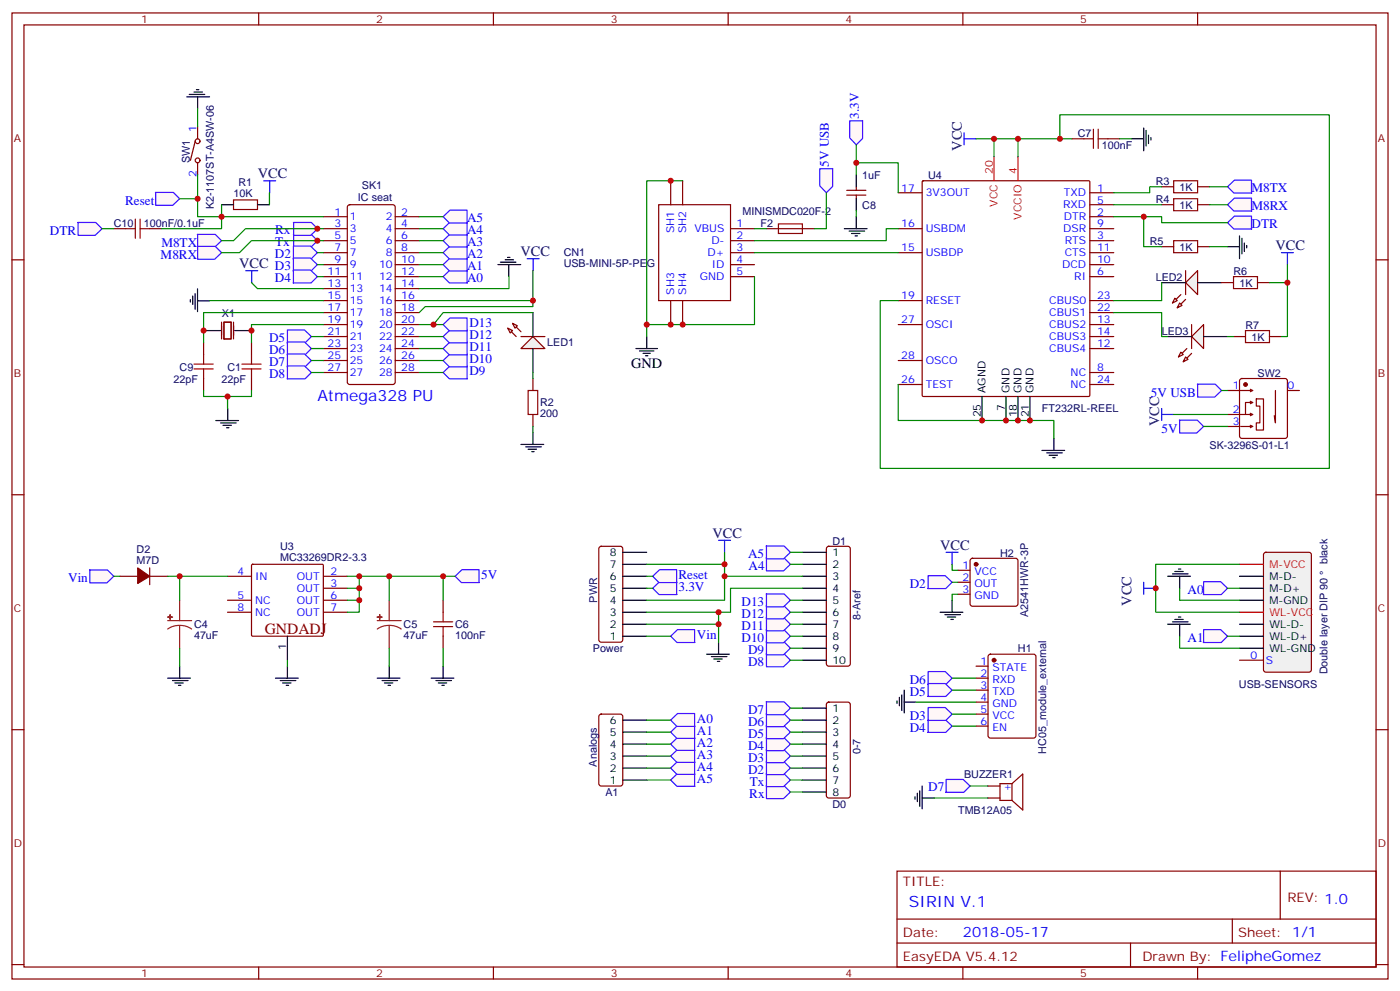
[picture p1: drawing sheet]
<svg xmlns="http://www.w3.org/2000/svg" width="412mm" height="292mm" viewBox="0 0 412 292" stroke-linecap="round" stroke-linejoin="round" font-family="sans-serif">
<g fill="none" stroke="#870000" stroke-width=".35">
<path d="M3.5 3.8h405.4v284.3h-405.4zM7.1 7.3h398.2v277.3h-398.2zM76.2 3.8v3.5M145.3 3.8v3.5M214.5 3.8v3.5M283.6 3.8v3.5M352.8 3.8v3.5M3.5 76.5h3.6M405.3 76.5h3.6M149.6 96.6l2.4 2.5M151 95.2l2.5 2.4M153.5 99.1h7"/>
<path d="M3.5 145.6h3.6M405.3 145.6h3.6M3.5 214.8h3.6M405.3 214.8h3.6M264.2 256.4h141.1v28.2h-141.1zM377.1 256.4v14.1M264.2 270.5h141.1M264.2 277.6h141.1M333 277.6v7M363 270.5v7.1M3.5 283.9h3.6M76.2 284.6v3.5"/>
<path d="M145.3 284.6v3.5M214.5 284.6v3.5M283.6 284.6v3.5M352.8 284.6v3.5M405.3 283.9h3.6"/>
</g>
<g fill="#f0f0f0" stroke="#870000" stroke-width=".35">
<path d="M153.5 102.6l3.5-3.5 3.5 3.5z"/>
<path d="M151 95.2l1.4 .7-.7 .7z"/>
<path d="M149.6 96.6l1.4 .7-.7 .7z"/>
</g>
<g fill="none" stroke="#000" stroke-width=".35">
<path d="M60 97.3h4.9M69.1 97.3h5M157 92v7.1M157 102.6v7M289.3 116.7v7.1M296.3 116.7v7.1M299.9 116.7v7.1M303.4 116.7v7.1M183.4 176.7h7.1M183.4 173.1h7.1M183.4 169.6h7.1M183.4 166.1h7.1"/>
<path d="M183.4 162.6h7.1M236.4 176.7h7M236.4 173.1h7M236.4 169.6h7M236.4 166.1h7M236.4 162.6h7M84.7 187.3v7M183.4 187.3h7.1M183.4 183.7h7.1M183.4 180.2h7.1M236.4 187.3h7M236.4 183.7h7"/>
<path d="M236.4 180.2h7M236.4 190.8h7M236.4 194.3h7M183.4 219h7.1M183.4 215.5h7.1M183.4 211.9h7.1M236.4 219h7M236.4 215.5h7M236.4 211.9h7M236.4 208.4h7M183.4 229.6h7.1M183.4 226.1h7.1"/>
<path d="M183.4 222.5h7.1M236.4 229.6h7M236.4 226.1h7M236.4 222.5h7M236.4 233.1h7"/>
</g>
<g fill="none" stroke="#870000" stroke-width=".35">
<path d="M197.6 53.2v7.1M201.1 53.2v7.1M264.6 56.7h7M271.7 53.4l.3-.2h48.7l.3 .2v62.9l-.2 .4h-48.8l-.3-.2zM321 56.7h7.1M95.2 63.8h7.1M95.2 67.3h7.1M95.2 70.8h7.1M95.2 74.4h7.1M95.2 77.9h7.1M102.5 60.5l.5-.2h12.7l.7 .4v51.8l-.4 .6-13 .1-.6-.5-.1-51.7zM116.4 63.8h7.1"/>
<path d="M116.4 67.3h7.1M116.4 70.8h7.1M116.4 74.4h7.1M116.4 77.9h7.1M194 60.3h21.2v28.2h-21.2zM215.2 67.3h7M215.2 70.8h7M215.2 74.4h7M215.2 77.9h7M264.6 67.3h7M264.6 74.4h7M321 63.8h7.1"/>
<path d="M321 67.3h7.1M321 70.8h7.1M321 74.4h7.1M321 77.9h7.1M321 60.3h7.1M65.3 94.8v5M66 94.8h2.1v5h-2.1zM68.8 94.8v5M95.2 81.4h7.1M95.2 84.9h7.1M95.2 88.5h7.1M95.2 92h7.1"/>
<path d="M95.2 95.5h7.1M95.2 99.1h7.1M116.4 81.4h7.1M116.4 84.9h7.1M116.4 88.5h7.1M116.4 92h7.1M116.4 95.5h7.1M116.4 99.1h7.1M197.6 88.5v7M201.1 88.5v7M215.2 81.4h7M264.6 88.5h7"/>
<path d="M264.6 95.5h7M321 81.4h7.1M321 88.5h7.1M321 92h7.1M321 95.5h7.1M321 99.1h7.1M351 95.5v7.1M95.2 102.6h7.1M95.2 106.1h7.1M95.2 109.6h7.1M116.4 102.6h7.1M116.4 106.1h7.1"/>
<path d="M116.4 109.6h7.1M264.6 106.1h7M264.6 113.2h7M321 102.6h7.1M321 109.6h7.1M321 113.2h7.1M349.6 102.6l-2.5 2.5M351 104l-2.5 2.5M67 169.6h7.1M67 176.7h7.1M74.1 166.3l.3-.2h20.7l.1 .3v20.7l-.3 .2-20.6-.1-.2-.3zM95.2 173.1h7.1"/>
<path d="M95.2 169.6h7.1M95.2 176.7h7.1M176.6 161l.5-.2h5.6l.7 .4v27.1l-.2 .5-.5 .2h-5.6l-.5-.2-.2-.5v-26.8zM243.7 161l.4-.2h5.7l.5 .2 .2 .5v33.9l-.3 .5-.4 .2h-5.7l-.5-.3-.2-.4v-33.9zM67 180.2h7.1M95.2 180.2h7.1M176.6 210.4l.5-.2h5.6l.7 .4v20l-.4 .7-5.9 .1-.7-.5v-20zM243.7 206.9l.4-.2h5.7l.6 .4 .1 27.1-.3 .5-.4 .2h-5.7l-.5-.3-.2-.4v-26.8z"/>
</g>
<path d="M292.8 46.1v7.1M299.9 46.1v7.1" fill="none" stroke="#f00" stroke-width=".35"/>
<g fill="#f0f0f0" stroke="#870000" stroke-width=".35">
<path d="M351 99.1l3.5-3.6v7.1z"/>
<path d="M347.8 103.6l.7 .8-1.4 .7z"/>
<path d="M349.2 105.1l.8 .7-1.5 .7z"/>
</g>
<path d="M344 99.1h7M354.5 99.1h7.1" fill="none" stroke="#000" stroke-width=".35"/>
<path d="M349.2 79.7v7M347.8 86.7l-2.4 2.5M349.2 88.1l-2.4 2.5" fill="none" stroke="#870000" stroke-width=".35"/>
<g fill="#f0f0f0" stroke="#870000" stroke-width=".35">
<path d="M349.2 83.2l3.6-3.5v7z"/>
<path d="M346.1 87.8l.7 .7-1.4 .7z"/>
<path d="M347.5 89.2l.7 .7-1.4 .7z"/>
</g>
<path d="M252.2 51.4v3.6M252.2 58.5v3.5M65.3 60.3h3.5M75.8 60.3h3.6M342.2 83.2h7M352.8 83.2h7" fill="none" stroke="#000" stroke-width=".35"/>
<g fill="none" stroke="#a10000" stroke-width=".35">
<path d="M322.1 38v5.7M323.5 38v5.7M319.3 40.9h2.8M323.5 40.9h2.8M345.7 53.2h7.1v3.5h-7.1zM345.7 58.5h7.1v3.5h-7.1zM37 67.3h2.9M39.9 64.5v5.6M41.3 67.3h2.8M41.3 64.5v5.6M229.3 65.9h7.1v2.8h-7.1zM345.7 70.8h7.1v3.6h-7.1z"/>
<path d="M363.4 81.4h7v3.5h-7zM366.9 97.3h7v3.5h-7zM57.1 108.6h5.7M57.1 107.2h5.7M60 104.4v2.8M60 108.6v2.8M71.3 108.6h5.6M71.3 107.2h5.6M74.1 104.4v2.8M74.1 108.6v2.8M155.6 114.9h2.8v7.1h-2.8zM127.7 183h5.6"/>
<path d="M127.7 184.4h5.6M130.5 180.2v2.8M130.5 184.4v2.9"/>
</g>
<g fill="none" stroke="#870000" stroke-width=".35">
<path d="M58.2 37.3v3.6M57.5 41.6l-1.4 5.6M58.2 47.9v3.5M68.8 58.8h7v2.9h-7zM249.4 57.4h5.7M249.4 56h5.7M252.2 55v1M252.2 57.4v1.1M315.7 40.9h3.6M326.3 40.9h3.5M342.2 55h3.5M352.8 55h3.5"/>
<path d="M33.5 67.3h3.5M44.1 67.3h3.5M225.8 67.3h14.1M342.2 72.6h3.5M342.2 60.3h3.5M352.8 72.6h3.5M352.8 60.3h3.5M359.8 83.2h3.6M363.4 99.1h3.5M370.4 83.2h3.5M373.9 99.1h3.6M60 100.8v3.6"/>
<path d="M60 111.4v3.5M74.1 100.8v3.6M74.1 111.4v3.5M157 111.4v3.5M361.6 114.9h7.1M365.4 111.6l.4-.2h12.7l.5 .2 .2 .5v16.2l-.2 .5-.5 .2h-12.7l-.5-.2-.2-.5v-16.2zM368.3 118.1l.7 .4-.7 .3M368.3 114.6l.7 .3-.7 .4M368.7 118.5h-1.8v3.5M370.1 117.4h2.1v9.2h-2.1v-2.1h1v-5h-1zM375.7 114.9v9.6l-.3-2.2M379.2 114.9h3.6"/>
<path d="M157 122v3.5M361.6 122h7.1M361.6 125.5h3.5M365.5 125.5h3.2M368.3 121.6l.7 .4-.7 .3M368.3 125.2l.7 .3-.7 .4M35.3 169.6h5.3M44.1 167.1v5M44.1 169.6h5.3M130.5 176.7v3.5M282.2 167.9h3.6M282.2 171.4h3.6"/>
<path d="M282.2 174.9h3.6M286 164.5l.5-.2h12.7l.5 .2 .2 .5v12.7l-.3 .5-.4 .2h-12.7l-.5-.2-.2-.5v-12.7zM130.5 187.3v3.5M287.5 196.1h3.5M287.5 199.6h3.5M291.3 192.8l.4-.3h12.7l.7 .5 .1 23.5-.5 .7h-13l-.6-.4-.1-23.5zM287.5 203.1h3.5M287.5 206.7h3.5M287.5 210.2h3.5M287.5 213.7h3.5M291 231.4h3.6M291 234.9h3.6"/>
<path d="M298.1 230.6l3.2-2.8v10.6l-3.2-2.8M298.1 230.6v5M298.1 230.6h-3.5v5h3.5"/>
<circle cx="58.2" cy="41.6" r=".71"/>
<circle cx="58.2" cy="47.2" r=".71"/>
</g>
<g fill="#870000" stroke="#870000" stroke-width=".35">
<path d="M40.6 167.1l3.5 2.5-3.5 2.1z"/>
<circle cx="366.9" cy="113.2" r=".53"/>
<circle cx="292.8" cy="194.3" r=".53"/>
<circle cx="287.5" cy="166.1" r=".53"/>
</g>
<g fill="#8c2424" stroke="#8c2424" stroke-width=".35">
<path d="M49.4 181.6h1.4z"/>
<path d="M50.1 180.9v1.4z"/>
<path d="M111.1 181.6h1.4z"/>
<path d="M111.8 180.9l.1 1.4z"/>
</g>
<path d="M52.9 176.7v6M114.7 176.7v6M49.4 182.7h7M52.9 184.1l1.9 .2 1.6 .8M52.9 184.1l-1.8 .2-1.7 .8M52.9 184.1v6.7M111.1 182.7h7.1M114.7 184.1l1.8 .2 1.7 .8M114.7 184.1l-1.9 .2-1.7 .8M114.7 184.1v6.7" fill="none" stroke="#8c2424" stroke-width=".35"/>
<path d="M372.4 162.8l.5-.2h12.7l.6 .4 .1 34.1-.5 .7h-12.9l-.7-.4v-34.1z" fill="#f0f0f0" stroke="#870000" stroke-width=".35"/>
<path d="M365.1 166.1h7.1M365.1 180.2h7.1" fill="none" stroke="#f00" stroke-width=".35"/>
<g fill="none" stroke="#000" stroke-width=".35">
<path d="M55 28.5h6.7M55.7 27.8h4.6M57.1 27.1h2.5M57.9 26.4h.7M58.2 28.5v3.5M56.1 88.2v.7M56.8 87.1v2.5M57.5 86.4v4.6M58.2 85v6.7M58.2 88.5h3.5M63.6 123.8h6.7M65 124.5h4.6"/>
<path d="M65.7 125.2h2.5M66.7 125.9h.8M67.1 120.2v3.6M153.5 130.8h6.7M154.9 131.5h4.6M155.6 132.2h2.4M156.6 132.9h.7M157 127.3v3.5M365.1 169.6h7.1M365.1 173.1h7.1M365.1 176.7h7.1M365.1 183.7h7.1"/>
<path d="M365.1 187.3h7.1M365.1 190.8h7.1"/>
</g>
<path d="M365.1 194.3h7.1" fill="none" stroke="#870000" stroke-width=".35"/>
<path d="M77.7 53.2h3.5M79.4 53.2v3.5M155.3 76.2h3.5M157.1 76.2v3.5" fill="none" stroke="#00f" stroke-width=".35"/>
<g fill="#fff7f7" stroke="#420aff" stroke-width=".35">
<path d="M22.9 65.5h5.3l1.9 1.8-2.1 2h-5z"/>
<path d="M86.4 69h5.3l1.9 1.9-2.1 1.9h-5z"/>
<path d="M86.4 65.5h5.3l1.9 1.8-2.1 2h-5z"/>
</g>
<g fill="none" stroke="#000" stroke-width=".35">
<path d="M49.4 199.6h6.7M52.9 196.1v3.5M81.1 199.6h6.7M84.7 196.1v3.5M111.1 199.6h6.7M114.7 196.1v3.5M127 199.6h6.7M130.5 196.1v3.5M50.8 200.3h4.6M51.5 201h2.5M52.6 201.7h.7M82.5 200.3h4.6"/>
<path d="M83.3 201h2.4M84.3 201.7h.7M112.5 200.3h4.6M113.2 201h2.5M114.3 201.7h.7M128.4 200.3h4.6M129.1 201h2.5M130.2 201.7h.7"/>
</g>
<g fill="#fff7f7" stroke="#420aff" stroke-width=".35">
<path d="M26.4 167.8h5.3l1.8 1.8-2 2h-5z"/>
<path d="M134.1 169.6l2-1.9h5l.1 3.8h-5.3z"/>
</g>
<path d="M342.2 122h3.5M342.2 120.2v3.6" fill="none" stroke="#00f" stroke-width=".35"/>
<g fill="#fff7f7" stroke="#420aff" stroke-width=".35">
<path d="M352.7 113.1h5.3l1.8 1.8-2 2h-5z"/>
<path d="M347.4 123.7h5.3l1.8 1.8-2 2h-5z"/>
<path d="M130.5 81.4l2.1-1.9h5l.1 3.8h-5.3z"/>
<path d="M130.5 77.9l2.1-1.9h5l.1 3.7h-5.3z"/>
<path d="M130.5 74.4l2.1-2h5l.1 3.8h-5.3z"/>
<path d="M130.5 70.8l2.1-1.9h5l.1 3.8h-5.3z"/>
<path d="M130.5 67.3l2.1-1.9h5l.1 3.8h-5.3z"/>
<path d="M130.5 63.8l2.1-2h5l.1 3.8h-5.3z"/>
<path d="M86.4 72.4h5.1l2 2-1.9 1.8h-5.3z"/>
<path d="M86.4 76h5.1l2 1.9-1.9 1.8h-5.3z"/>
<path d="M86.4 79.5h5.1l2 1.9-1.9 1.9h-5.3z"/>
<path d="M84.7 97.1h5l2 2-1.8 1.8h-5.3z"/>
<path d="M84.7 100.6h5l2 2-1.8 1.8h-5.3z"/>
<path d="M84.7 104.2h5l2 1.9-1.8 1.9h-5.3z"/>
<path d="M84.7 107.7h5l2 1.9-1.8 1.9h-5.3z"/>
<path d="M130.5 109.6l2.1-1.9h5l.1 3.8h-5.3z"/>
<path d="M130.5 106.1l2.1-1.9h5l.1 3.8h-5.3z"/>
<path d="M130.5 102.6l2.1-2h5l.1 3.8h-5.3z"/>
<path d="M130.5 99.1l2.1-2h5l.1 3.8h-5.3z"/>
<path d="M130.5 95.5l2.1-1.9h5l.1 3.8h-5.3z"/>
<path d="M197.6 187.3l2-2h5l.1 3.8h-5.3z"/>
<path d="M225.7 231.3h5.3l1.8 1.8-2 2h-5z"/>
<path d="M225.7 227.7h5.3l1.8 1.9-2 1.9h-5z"/>
</g>
<path d="M211.7 159h3.5M213.4 159v3.6" fill="none" stroke="#00f" stroke-width=".35"/>
<path d="M192.3 173.1l2-1.9h5l.1 3.8h-5.3z" fill="#fff7f7" stroke="#420aff" stroke-width=".35"/>
<path d="M208.1 192.5h6.7M209.5 193.3h4.6M210.3 194h2.4M211.3 194.7h.7M211.7 189v3.5" fill="none" stroke="#000" stroke-width=".35"/>
<g fill="#fff7f7" stroke="#420aff" stroke-width=".35">
<path d="M192.3 169.6l2-1.9h5l.1 3.8h-5.3z"/>
<path d="M197.6 229.6l2-2h5l.1 3.8h-5.3z"/>
<path d="M197.6 226.1l2-2h5l.1 3.8h-5.3z"/>
<path d="M197.6 222.5l2-1.9h5l.1 3.8h-5.3z"/>
<path d="M197.6 219l2-1.9h5l.1 3.8h-5.3z"/>
<path d="M197.6 215.5l2-2h5l.1 3.8h-5.3z"/>
<path d="M197.6 211.9l2-1.9h5l.1 3.8h-5.3z"/>
<path d="M225.7 224.2h5.3l1.8 1.9-2 1.9h-5z"/>
<path d="M225.7 220.7h5.3l1.8 1.8-2 2h-5z"/>
<path d="M225.7 217.2h5.3l1.8 1.8-2 1.9h-5z"/>
<path d="M225.7 213.6h5.3l1.8 1.9-2 1.9h-5z"/>
<path d="M225.7 210.1h5.3l1.8 1.8-2 2h-5z"/>
<path d="M225.7 206.6h5.3l1.8 1.8-2 2h-5z"/>
<path d="M225.7 192.5h5.3l1.8 1.8-2 2h-5z"/>
<path d="M225.7 188.9h5.3l1.8 1.9-2 1.9h-5z"/>
<path d="M225.7 185.4h5.3l1.8 1.9-2 1.9h-5z"/>
<path d="M225.7 181.9h5.3l1.8 1.8-2 2h-5z"/>
<path d="M225.7 178.3h5.3l1.8 1.9-2 1.9h-5z"/>
<path d="M225.7 174.8h5.3l1.8 1.9-2 1.9h-5z"/>
<path d="M225.7 164.2h5.3l1.8 1.9-2 1.9h-5z"/>
<path d="M225.7 160.7h5.3l1.8 1.9-2 1.9h-5z"/>
</g>
<path d="M146.7 77.9h6.7M147.4 77.2h4.6M148.8 76.5h2.5M149.5 75.8h.7M149.9 77.9v3.5" fill="none" stroke="#000" stroke-width=".35"/>
<path d="M72.4 79.7h3.5M74.2 79.7v3.5" fill="none" stroke="#00f" stroke-width=".35"/>
<g fill="#fff7f7" stroke="#420aff" stroke-width=".35">
<path d="M58.1 69h5.3l1.9 1.8-2.1 2h-5z"/>
<path d="M58.1 72.5h5.3l1.9 1.9-2.1 1.9h-5z"/>
</g>
<path d="M190.5 99.1v3.5M187.3 102.6h6.4M188.4 103.3h4.2M189.4 104h2.2M190.1 104.7h.8" fill="none" stroke="#000" stroke-width=".35"/>
<g fill="#fff7f7" stroke="#420aff" stroke-width=".35">
<path d="M361.6 60.3l2-2h5.1v3.8h-5.3z"/>
<path d="M361.6 55l2-2h5.1v3.8h-5.3z"/>
</g>
<path d="M361.6 72.6h3.5M365.1 69.4v6.7M365.8 70.1v4.6M366.5 71.5v2.5M367.2 72.2v.8" fill="none" stroke="#000" stroke-width=".35"/>
<path d="M361.6 65.5l2-1.9h5.1v3.8h-5.3z" fill="#fff7f7" stroke="#420aff" stroke-width=".35"/>
<path d="M284 39.1v3.5M284 40.9h3.5M377.5 74.4h3.5M379.2 74.4v3.5" fill="none" stroke="#00f" stroke-width=".35"/>
<path d="M336.9 37.7v6.7M337.6 38.4v4.6M338.3 39.8v2.5M333.4 40.9h3.5M339 40.5v.7M306.9 132.6h6.7M308.3 133.3h4.6M309 134h2.5M310.1 134.7h.7M310.4 129v3.6" fill="none" stroke="#000" stroke-width=".35"/>
<g fill="#fff7f7" stroke="#420aff" stroke-width=".35">
<path d="M241.5 49.7l3.8-.1v5.3l-1.9 1.8-1.9-2z"/>
<path d="M250.3 35.6l3.8-.1v5.3l-1.9 1.8-1.9-2z"/>
</g>
<path d="M248.7 67.3h6.7M250.1 68h4.6M250.8 68.7h2.5M251.9 69.4h.7M252.2 63.8v3.5M264.2 206.3v.7M264.9 205.2v2.5M265.6 204.5v4.6M266.3 206.7h3.6M266.3 203.1v6.7" fill="none" stroke="#000" stroke-width=".35"/>
<g fill="#fff7f7" stroke="#420aff" stroke-width=".35">
<path d="M273.4 197.7h5l2.1 1.9-1.9 1.9h-5.3z"/>
<path d="M273.4 201.2h5l2.1 1.9-1.9 1.9h-5.3z"/>
<path d="M273.4 211.8h5l2.1 1.9-1.9 1.9h-5.3z"/>
<path d="M273.4 208.2h5l2.1 2-1.9 1.8h-5.3z"/>
<path d="M278.7 229.4h5l2.1 2-1.9 1.8h-5.3z"/>
</g>
<path d="M280.5 176.7v3.5M276.9 180.2h6.7M278.3 180.9h4.6M279 181.6h2.5M280.1 182.3h.7M269.5 234.5v.7M270.2 233.5v2.4M270.9 232.8v4.5M271.6 234.9h3.6M271.6 231.4v6.7" fill="none" stroke="#000" stroke-width=".35"/>
<path d="M278.7 162.6h3.5M280.5 162.6v3.5" fill="none" stroke="#00f" stroke-width=".35"/>
<g fill="#fff7f7" stroke="#420aff" stroke-width=".35">
<path d="M273.4 169.4h5l2.1 2-1.9 1.8h-5.3z"/>
<path d="M354.5 171.2h5.1l2 1.9-1.9 1.9h-5.2z"/>
<path d="M354.5 185.3h5.1l2 2-1.9 1.8h-5.2z"/>
</g>
<path d="M344 169.6h6.7M345.4 168.9h4.6M346.1 168.2h2.4M347.1 167.5h.7M347.5 169.6v3.5M344 183.7h6.7M345.4 183h4.6M346.1 182.3h2.4M347.1 181.6h.7M347.5 183.7v3.6" fill="none" stroke="#000" stroke-width=".35"/>
<path d="M336.9 173.1h3.5M336.9 171.4v3.5" fill="none" stroke="#00f" stroke-width=".35"/>
<path d="M45.8 56.6h5.3l1.8 1.9-2 1.9h-5z" fill="#fff7f7" stroke="#420aff" stroke-width=".35"/>
<g fill="none" stroke="#008700" stroke-width=".35">
<path d="M58.2 32v5.3M52.9 58.5h5.3M58.2 51.4v12.4h37M79.4 56.7v3.6M201.1 53.2h-10.6v42.3h31.7v-14.1M243.4 56.7v10.6h-3.5M252.2 47.9h12.4v8.8M252.2 42.6v8.8M287.5 40.9h5.3M299.9 40.9h-7.1v5.2M312.2 40.9v-7.1h79.4v104.1h-132.3v-49.4h5.3M315.7 40.9h-15.8v5.2"/>
<path d="M329.8 40.9h3.6M342.2 55h-3.5v1.7h-10.6M356.3 55h5.3M30 67.3h3.5M65.3 60.3v7h-17.7M93.5 77.9h1.7M93.5 74.4h1.7M95.2 70.8h-21.1l-3.5 3.6h-5.3M95.2 67.3h-22.9l-3.5 3.5h-3.5M123.5 67.3h7M123.5 77.9h7M123.5 74.4h7"/>
<path d="M123.5 63.8h7M123.5 70.8h7M157 79.7v8.8M222.2 67.3h3.6M222.2 74.4h42.4M252.2 62v1.8M264.6 67.3h-3.5v3.5h-38.9M328.1 63.8h14.1v1.7h19.4M328.1 60.3h14.1M336.9 63.8v8.8h5.3M356.3 60.3h5.3M356.3 72.6h5.3"/>
<path d="M379.2 77.9v5.3h-5.3M61.7 88.5h33.5M74.1 83.2l1.7 1.7h19.4M91.7 99.1h3.5M93.5 81.4h1.7M95.2 92h-35.2v8.8M95.2 95.5h-21.1v5.3M123.5 88.5h33.5v1.7h-31.8l-1.7 1.8M123.5 81.4h7M123.5 99.1h7M123.5 95.5h7M149.9 81.4v3.5h-26.4"/>
<path d="M157 92h-26.5l-2.8 3.5M190.5 95.5v3.6M328.1 92h14.1v7.1h1.8M342.2 83.2v5.3h-14.1M361.6 99.1h1.8M379.2 83.2v15.9h-1.7M60 114.9v1.8h14.1v-1.8M67 116.7v3.5M91.7 102.6h3.5M91.7 106.1h3.5M91.7 109.6h3.5M123.5 102.6h7"/>
<path d="M123.5 106.1h7M123.5 109.6h7M157 109.6v1.8M264.6 113.2v10.6h45.8v5.2M359.8 114.9h1.8M157 125.5v1.8M345.7 122h15.9M354.5 125.5h7.1M33.5 169.6h1.8M49.4 169.6h17.6M52.9 169.6v7.1M102.3 169.6h28.2v7.1"/>
<path d="M102.3 173.1h3.5v3.6h-3.5M105.8 176.7v3.5h-3.5M105.8 169.6v3.5M114.7 169.6v7.1M130.5 169.6h3.6M190.5 169.6h1.8M190.5 173.1h1.8M190.5 166.1h22.9M213.4 162.6v7M232.8 176.7h3.6M232.8 162.6h3.6M232.8 166.1h3.6"/>
<path d="M236.4 169.6h-23v7.1h-22.9M236.4 173.1h-21.2v7.1h-3.5M280.5 166.1v1.8h1.7M280.5 171.4h1.7M282.2 174.9h-1.7v1.8M347.5 173.1v3.6h17.6M361.6 173.1h3.5M365.1 166.1h-24.7v14.1h24.7M52.9 190.8v5.3M84.7 194.3v1.8M114.7 190.8v5.3M130.5 190.8v5.3"/>
<path d="M190.5 183.7h21.2v5.3M190.5 180.2h21.2v3.5M190.5 187.3h7.1M232.8 180.2h3.6M232.8 183.7h3.6M232.8 187.3h3.6M232.8 190.8h3.6M232.8 194.3h3.6M280.5 199.6h7M347.5 187.3v3.5h17.6M361.6 187.3h3.5M190.5 211.9h7.1"/>
<path d="M190.5 215.5h7.1M190.5 219h7.1M232.8 211.9h3.6M232.8 215.5h3.6M232.8 219h3.6M232.8 208.4h3.6M269.9 206.7h17.6M280.5 203.1h7M280.5 210.2h7M280.5 213.7h7M190.5 229.6h7.1M190.5 222.5h7.1"/>
<path d="M190.5 226.1h7.1M232.8 233.1h3.6M232.8 229.6h3.6M232.8 222.5h3.6M232.8 226.1h3.6M275.2 234.9h15.8M285.8 231.4h5.2"/>
</g>
<g fill="#c00">
<circle cx="213.4" cy="169.6" r=".88"/>
<circle cx="213.4" cy="166.1" r=".88"/>
<circle cx="157" cy="88.5" r=".88"/>
<circle cx="127.7" cy="95.5" r=".88"/>
<circle cx="211.7" cy="180.2" r=".88"/>
<circle cx="211.7" cy="183.7" r=".88"/>
<circle cx="130.5" cy="169.6" r=".88"/>
<circle cx="105.8" cy="169.6" r=".88"/>
<circle cx="105.8" cy="173.1" r=".88"/>
<circle cx="114.7" cy="169.6" r=".88"/>
<circle cx="52.9" cy="169.6" r=".88"/>
<circle cx="105.8" cy="176.7" r=".88"/>
<circle cx="65.3" cy="63.8" r=".88"/>
<circle cx="93.5" cy="67.3" r=".88"/>
<circle cx="93.5" cy="70.8" r=".88"/>
<circle cx="379.2" cy="83.2" r=".88"/>
<circle cx="292.8" cy="40.9" r=".88"/>
<circle cx="190.5" cy="95.5" r=".88"/>
<circle cx="197.6" cy="95.5" r=".88"/>
<circle cx="201.1" cy="95.5" r=".88"/>
<circle cx="197.6" cy="53.2" r=".88"/>
<circle cx="299.9" cy="40.9" r=".88"/>
<circle cx="312.2" cy="40.9" r=".88"/>
<circle cx="303.4" cy="123.8" r=".88"/>
<circle cx="296.3" cy="123.8" r=".88"/>
<circle cx="299.9" cy="123.8" r=".88"/>
<circle cx="336.9" cy="63.8" r=".88"/>
<circle cx="67" cy="116.7" r=".88"/>
<circle cx="252.2" cy="47.9" r=".88"/>
<circle cx="289.3" cy="123.8" r=".88"/>
<circle cx="74.1" cy="97.3" r=".88"/>
<circle cx="60" cy="97.3" r=".88"/>
<circle cx="340.4" cy="173.1" r=".88"/>
<circle cx="58.2" cy="58.5" r=".88"/>
</g>
<g font-size="4.6" fill="#00f">
<text x="93.5" y="117.9">Atmega328 PU</text>
<text x="267.8" y="267">SIRIN V.1</text>
</g>
<text font-size="4.6" fill="#800" x="78" y="186.5">GNDADJ</text>
<g font-size="4.2" fill="#000080">
<text x="283.3" y="44.4" transform="rotate(-90 283.3 44.4)">VCC</text>
<text x="75.9" y="52.5">VCC</text>
<text x="153.4" y="75.4">VCC</text>
<text x="375.7" y="73.7">VCC</text>
<text x="70.4" y="78.9">VCC D3</text>
<text x="341.5" y="125.5" transform="rotate(-90 341.5 125.5)">VCC</text>
<text x="209.9" y="158.3">VCC</text>
<text x="276.9" y="161.9">VCC</text>
<text x="333.3" y="178.3" transform="rotate(-90 333.3 178.3)">VCC</text>
</g>
<text font-size="4.2" x="185.9" y="108.2">GND</text>
<text font-size="4.2" fill="#00f" x="283.6" y="275.8">2018-05-17</text>
<g font-size="3.9" fill="#00f">
<text x="253" y="35" transform="rotate(-90 253 35)">3.3V</text>
<text x="244.1" y="49.1" transform="rotate(-90 244.1 49.1)">5V USB</text>
<text x="368.7" y="56.6">M8TX</text>
<text x="36.9" y="60.3">Reset</text>
<text x="137.6" y="65.4">A5</text>
<text x="368.7" y="61.9">M8RX</text>
<text x="14.7" y="69.1">DTR</text>
<text x="81" y="68.9">Rx</text>
<text x="137.6" y="68.9">A4</text>
<text x="368.7" y="67.2">DTR</text>
<text x="47.3" y="76.3">M8RX</text>
<text x="47.5" y="72.7">M8TX</text>
<text x="81" y="76">D2</text>
<text x="81" y="72.4">Tx</text>
<text x="137.6" y="76">A2</text>
<text x="137.6" y="72.4">A3</text>
<text x="81" y="83">D4</text>
<text x="137.6" y="83">A0</text>
<text x="137.6" y="79.5">A1</text>
<text x="79.2" y="100.7">D5</text>
<text x="138.3" y="99.9">D12</text>
<text x="138.3" y="96.3">D13</text>
<text x="79.2" y="104.2">D6</text>
<text x="79.2" y="107.7">D7</text>
<text x="138.3" y="106.9">D10</text>
<text x="138.3" y="103.4">D11</text>
<text x="79.2" y="111.2">D8</text>
<text x="138.3" y="110.4">D9</text>
<text x="339" y="116.7">5V USB</text>
<text x="342.1" y="127.3">5V</text>
<text x="220.4" y="164.3">A5</text>
<text x="220.5" y="167.9">A4</text>
<text x="20.1" y="171.4">Vin</text>
<text x="141.7" y="170.4">5V</text>
<text x="199.9" y="173.9">3.3V</text>
<text x="199.9" y="170.3">Reset</text>
<text x="268" y="173">D2</text>
<text x="218.4" y="178.4">D13</text>
<text x="349.8" y="174.7">A0</text>
<text x="218.4" y="185.5">D11</text>
<text x="218.4" y="181.9">D12</text>
<text x="205.3" y="188.1">Vin</text>
<text x="218.4" y="189">D10</text>
<text x="349.8" y="188.8">A1</text>
<text x="220.4" y="196.1">D8</text>
<text x="220.4" y="192.5">D9</text>
<text x="268" y="201.2">D6</text>
<text x="268" y="204.7">D5</text>
<text x="205.3" y="212.7">A0</text>
<text x="220.4" y="213.7">D6</text>
<text x="220.4" y="210.2">D7</text>
<text x="268" y="215.3">D4</text>
<text x="268" y="211.8">D3</text>
<text x="205.3" y="219.8">A2</text>
<text x="205.3" y="216.3">A1</text>
<text x="220.4" y="220.7">D4</text>
<text x="220.4" y="217.2">D5</text>
<text x="205.3" y="226.9">A4</text>
<text x="205.3" y="223.3">A3</text>
<text x="220.4" y="227.8">D2</text>
<text x="220.4" y="224.3">D3</text>
<text x="205.3" y="230.4">A5</text>
<text x="220.9" y="231.5">Tx</text>
<text x="273.4" y="232.9">D7</text>
<text x="220.7" y="235">Rx</text>
</g>
<g font-size="3.9" fill="#800">
<text x="266" y="260.6">TITLE:</text>
<text x="379.2" y="265.6">REV: 1.0</text>
<text x="266" y="275.8">Date:</text>
<text x="364.8" y="275.8">Sheet: 1/1</text>
<text x="266" y="282.9">EasyEDA V5.4.12</text>
<text x="336.5" y="282.9">Drawn By: FelipheGomez</text>
</g>
<g font-size="3.2" fill="#800">
<text x="41.6" y="6.8">1</text>
<text x="110.8" y="6.8">2</text>
<text x="179.9" y="6.8">3</text>
<text x="249.1" y="6.8">4</text>
<text x="318.2" y="6.8">5</text>
<text x="4.1" y="41.9">A</text>
<text x="405.9" y="41.9">A</text>
<text x="4.1" y="111.1">B</text>
<text x="405.9" y="111.1">B</text>
<text x="4.1" y="180.2">C</text>
<text x="405.9" y="180.2">C</text>
<text x="4.1" y="249.3">D</text>
<text x="405.9" y="249.3">D</text>
<text x="41.6" y="287.6">1</text>
<text x="110.8" y="287.6">2</text>
<text x="179.9" y="287.6">3</text>
<text x="249.1" y="287.6">4</text>
<text x="318.2" y="287.6">5</text>
</g>
<g font-size="3.2" fill="#00f">
<text x="57.9" y="38.7" transform="rotate(-90 57.9 38.7)">1</text>
<text x="57.9" y="52" transform="rotate(-90 57.9 52)">2</text>
<text x="265.5" y="56.4">17</text>
<text x="272.7" y="57.8">3V3OUT</text>
<text x="313.4" y="57.8">TXD</text>
<text x="323.1" y="59.9">5</text>
<text x="323.1" y="56.4">1</text>
<text x="98.5" y="63.4">1</text>
<text x="103" y="64.8">1</text>
<text x="113.7" y="64.8">2</text>
<text x="118.2" y="63.4">2</text>
<text x="313.1" y="61.3">RXD</text>
<text x="313.4" y="64.8">DTR</text>
<text x="323.1" y="63.4">2</text>
<text x="98.5" y="67">3</text>
<text x="98.5" y="70.5">5</text>
<text x="103" y="68.4">3</text>
<text x="103" y="71.9">5</text>
<text x="113.7" y="68.4">4</text>
<text x="113.7" y="71.9">6</text>
<text x="118.2" y="67">4</text>
<text x="118.2" y="70.5">6</text>
<text x="198.6" y="68.6" transform="rotate(-90 198.6 68.6)">SH1</text>
<text x="202.1" y="68.6" transform="rotate(-90 202.1 68.6)">SH2</text>
<text x="204.6" y="68.4">VBUS</text>
<text x="209.5" y="71.9">D-</text>
<text x="217" y="67">1</text>
<text x="217" y="70.5">2</text>
<text x="265.5" y="67">16</text>
<text x="272.7" y="68.4">USBDM</text>
<text x="313.2" y="68.4">DSR</text>
<text x="313.6" y="71.9">RTS</text>
<text x="323.1" y="67">9</text>
<text x="323.1" y="70.5">3</text>
<text x="98.5" y="74">7</text>
<text x="98.5" y="77.5">9</text>
<text x="103" y="75.4">7</text>
<text x="113.7" y="75.4">8</text>
<text x="118.2" y="74">8</text>
<text x="118.2" y="77.5">10</text>
<text x="208.4" y="75.4">D+</text>
<text x="217" y="74">3</text>
<text x="217" y="77.5">4</text>
<text x="265.5" y="74">15</text>
<text x="272.7" y="75.4">USBDP</text>
<text x="313.6" y="75.4">CTS</text>
<text x="323.1" y="77.5">10</text>
<text x="323.1" y="74">11</text>
<text x="96.5" y="81.1">11</text>
<text x="103" y="79">9</text>
<text x="103" y="82.5">11</text>
<text x="111.7" y="79">10</text>
<text x="111.7" y="82.5">12</text>
<text x="118.2" y="81.1">12</text>
<text x="206.1" y="82.5">GND</text>
<text x="209.7" y="79">ID</text>
<text x="217" y="81.1">5</text>
<text x="312.9" y="79">DCD</text>
<text x="316.4" y="82.5">RI</text>
<text x="323.1" y="81.1">6</text>
<text x="96.5" y="84.6">13</text>
<text x="96.5" y="88.1">15</text>
<text x="103" y="86">13</text>
<text x="103" y="89.5">15</text>
<text x="111.7" y="86">14</text>
<text x="111.7" y="89.5">16</text>
<text x="118.2" y="84.6">14</text>
<text x="118.2" y="88.1">16</text>
<text x="198.6" y="86.7" transform="rotate(-90 198.6 86.7)">SH3</text>
<text x="202.1" y="86.7" transform="rotate(-90 202.1 86.7)">SH4</text>
<text x="265.5" y="88.1">19</text>
<text x="272.7" y="89.5">RESET</text>
<text x="309.1" y="89.5">CBUS0</text>
<text x="323.1" y="88.1">23</text>
<text x="96.5" y="91.7">17</text>
<text x="96.5" y="95.2">19</text>
<text x="103" y="93.1">17</text>
<text x="111.7" y="93.1">18</text>
<text x="118.2" y="91.7">18</text>
<text x="118.2" y="95.2">20</text>
<text x="265.5" y="95.2">27</text>
<text x="309.1" y="93.1">CBUS1</text>
<text x="323.1" y="95.2">13</text>
<text x="323.1" y="91.7">22</text>
<text x="96.5" y="98.7">21</text>
<text x="103" y="96.6">19</text>
<text x="103" y="100.1">21</text>
<text x="111.7" y="96.6">20</text>
<text x="111.7" y="100.1">22</text>
<text x="118.2" y="98.7">22</text>
<text x="272.7" y="96.6">OSCI</text>
<text x="309.1" y="96.6">CBUS2</text>
<text x="309.1" y="100.1">CBUS3</text>
<text x="323.1" y="98.7">14</text>
<text x="96.5" y="102.2">23</text>
<text x="96.5" y="105.8">25</text>
<text x="103" y="103.6">23</text>
<text x="103" y="107.2">25</text>
<text x="111.7" y="103.6">24</text>
<text x="111.7" y="107.2">26</text>
<text x="118.2" y="102.2">24</text>
<text x="118.2" y="105.8">26</text>
<text x="265.5" y="105.8">28</text>
<text x="272.7" y="107.2">OSCO</text>
<text x="309.1" y="103.6">CBUS4</text>
<text x="323.1" y="102.2">12</text>
<text x="96.5" y="109.3">27</text>
<text x="103" y="110.7">27</text>
<text x="111.7" y="110.7">28</text>
<text x="118.2" y="109.3">28</text>
<text x="265.5" y="112.8">26</text>
<text x="315.4" y="110.7">NC</text>
<text x="323.1" y="112.8">24</text>
<text x="323.1" y="109.3">8</text>
<text x="272.7" y="114.2">TEST</text>
<text x="315.4" y="114.2">NC</text>
<text x="363.1" y="114.6">1</text>
<text x="379.2" y="114.6">0</text>
<text x="363.1" y="121.6">2</text>
<text x="363.1" y="125.2">3</text>
<text x="283.6" y="167.5">1</text>
<text x="69.9" y="169.3">4</text>
<text x="75.1" y="170.7">IN</text>
<text x="87.4" y="170.7">OUT</text>
<text x="97.4" y="172.8">3</text>
<text x="97.4" y="169.3">2</text>
<text x="283.6" y="171">2</text>
<text x="287.1" y="169.3">VCC</text>
<text x="287.1" y="172.8">OUT</text>
<text x="69.9" y="176.3">5</text>
<text x="69.9" y="179.8">8</text>
<text x="75.1" y="177.7">NC</text>
<text x="87.4" y="174.2">OUT</text>
<text x="87.4" y="177.7">OUT</text>
<text x="97.4" y="176.3">6</text>
<text x="97.4" y="179.8">7</text>
<text x="283.6" y="174.6">3</text>
<text x="287.1" y="176.3">GND</text>
<text x="75.1" y="181.3">NC</text>
<text x="87.4" y="181.3">OUT</text>
<text x="288.8" y="195.7">1</text>
<text x="292.3" y="197.5">STATE</text>
<text x="368.4" y="194">0</text>
<text x="372.9" y="195.4">S</text>
<text x="288.8" y="199.2">2</text>
<text x="288.8" y="202.8">3</text>
<text x="292.3" y="201">RXD</text>
<text x="288.8" y="206.3">4</text>
<text x="288.8" y="209.8">5</text>
<text x="292.3" y="204.5">TXD</text>
<text x="292.3" y="208.1">GND</text>
<text x="288.8" y="213.4">6</text>
<text x="292.3" y="211.6">VCC</text>
<text x="292.3" y="215.1">EN</text>
<text x="295.6" y="232.4">+</text>
</g>
<g font-size="3.2" fill="#000080">
<text x="317.5" y="40.3">C7</text>
<text x="55.9" y="48" transform="rotate(-90 55.9 48)">SW1</text>
<text x="324.6" y="43.9">100nF</text>
<text x="254" y="52.6">1uF</text>
<text x="273.4" y="52.7">U4</text>
<text x="68.8" y="58">10K</text>
<text x="70.2" y="54.7">R1</text>
<text x="105.4" y="59.2">IC seat</text>
<text x="106.6" y="55.6">SK1</text>
<text x="340.4" y="54.4">R3</text>
<text x="340.4" y="59.7">R4</text>
<text x="347.5" y="56.2">1K</text>
<text x="63" y="61.6" transform="rotate(-90 63 61.6)">K2-1107ST-A4SW-06</text>
<text x="218.7" y="63.2">MINISMDC020F-2</text>
<text x="254" y="61.5">C8</text>
<text x="347.5" y="61.5">1K</text>
<text x="33.5" y="66.8">C10</text>
<text x="42.3" y="66.8">100nF/0.1uF</text>
<text x="224" y="66.8">F2</text>
<text x="166" y="75.5">CN1</text>
<text x="338.7" y="72.1">R5</text>
<text x="347.5" y="73.8">1K</text>
<text x="166" y="78.6">USB-MINI-5P-PEG</text>
<text x="340.4" y="82.7">LED2</text>
<text x="363.4" y="80.9">R6</text>
<text x="365.1" y="84.4">1K</text>
<text x="65.3" y="93.2">X1</text>
<text x="161.2" y="102">LED1</text>
<text x="342.2" y="98.5">LED3</text>
<text x="366.9" y="96.7">R7</text>
<text x="368.7" y="100.3">1K</text>
<text x="51.2" y="112.7">22pF</text>
<text x="52.9" y="109.2">C9</text>
<text x="65.3" y="112.7">22pF</text>
<text x="67" y="109.2">C1</text>
<text x="370.4" y="110.9">SW2</text>
<text x="159.1" y="119.6">R2</text>
<text x="159.1" y="122.8">200</text>
<text x="306.9" y="121.3">FT232RL-REEL</text>
<text x="356.3" y="132.1">SK-3296S-01-L1</text>
<text x="82.5" y="161.9">U3</text>
<text x="245.2" y="160.3">D1</text>
<text x="40.2" y="166.1">M7D</text>
<text x="40.2" y="162.9">D2</text>
<text x="82.5" y="165">MC33269DR2-3.3</text>
<text x="294.6" y="163.8">H2</text>
<text x="391.1" y="166" transform="rotate(-90 391.1 166)">black</text>
<text x="175.9" y="177.4" transform="rotate(-90 175.9 177.4)">PWR</text>
<text x="57.1" y="184.8">C4</text>
<text x="118.9" y="184.8">C5</text>
<text x="134.1" y="184.9">C6</text>
<text x="253.5" y="182.4" transform="rotate(-90 253.5 182.4)">8-Aref</text>
<text x="302.9" y="181.5" transform="rotate(-90 302.9 181.5)">A2541HWR-3P</text>
<text x="57.1" y="188.1">47uF</text>
<text x="118.9" y="188.1">47uF</text>
<text x="134.1" y="188.1">100nF</text>
<text x="174.6" y="192">Power</text>
<text x="299.9" y="192">H1</text>
<text x="364.9" y="202.6">USB-SENSORS</text>
<text x="391.1" y="198.5" transform="rotate(-90 391.1 198.5)">Double layer DIP 90</text>
<text x="308.2" y="221.8" transform="rotate(-90 308.2 221.8)">HC05_module_external</text>
<text x="175.8" y="225.6" transform="rotate(-90 175.8 225.6)">Analogs</text>
<text x="253.5" y="222" transform="rotate(-90 253.5 222)">0-7</text>
<text x="284" y="229.1">BUZZER1</text>
<text x="178.3" y="234.4">A1</text>
<text x="245.2" y="237.9">D0</text>
<text x="282.2" y="239.7">TMB12A05</text>
</g>
<g font-size="3.2" fill="#f00">
<text x="292.5" y="51.1" transform="rotate(-90 292.5 51.1)">20</text>
<text x="299.5" y="51.1" transform="rotate(-90 299.5 51.1)">4</text>
<text x="293.9" y="60.9" transform="rotate(-90 293.9 60.9)">VCC</text>
<text x="300.9" y="64.7" transform="rotate(-90 300.9 64.7)">VCCIO</text>
<text x="373.9" y="167.1">M-VCC</text>
<text x="373.9" y="181.3">WL-VCC</text>
</g>
<g font-size="3.2">
<text x="290.3" y="115.6" transform="rotate(-90 290.3 115.6)">AGND</text>
<text x="297.4" y="115.6" transform="rotate(-90 297.4 115.6)">GND</text>
<text x="300.9" y="115.6" transform="rotate(-90 300.9 115.6)">GND</text>
<text x="304.4" y="115.6" transform="rotate(-90 304.4 115.6)">GND</text>
<text x="288.9" y="122.8" transform="rotate(-90 288.9 122.8)">25</text>
<text x="296" y="120.8" transform="rotate(-90 296 120.8)">7</text>
<text x="299.5" y="122.8" transform="rotate(-90 299.5 122.8)">18</text>
<text x="303" y="122.8" transform="rotate(-90 303 122.8)">21</text>
<text x="179.7" y="167.1">7</text>
<text x="179.7" y="163.6">8</text>
<text x="245.2" y="163.6">1</text>
<text x="245.2" y="167.1">2</text>
<text x="179.7" y="170.7">6</text>
<text x="245.2" y="170.7">3</text>
<text x="373.9" y="170.7">M-D-</text>
<text x="179.7" y="177.7">4</text>
<text x="179.7" y="174.2">5</text>
<text x="245.2" y="174.2">4</text>
<text x="245.2" y="177.7">5</text>
<text x="373.9" y="174.2">M-D+</text>
<text x="373.9" y="177.7">M-GND</text>
<text x="179.7" y="184.8">2</text>
<text x="179.7" y="181.3">3</text>
<text x="245.2" y="181.3">6</text>
<text x="245.2" y="184.8">7</text>
<text x="373.9" y="184.8">WL-D-</text>
<text x="84.3" y="191.4" transform="rotate(-90 84.3 191.4)">1</text>
<text x="179.7" y="188.3">1</text>
<text x="245.2" y="188.3">8</text>
<text x="245.2" y="191.8">9</text>
<text x="373.9" y="188.3">WL-D+</text>
<text x="373.9" y="191.8">WL-GND</text>
<text x="245.2" y="195.4">10</text>
<text x="245.2" y="209.5">1</text>
<text x="179.7" y="213">6</text>
<text x="245.2" y="213">2</text>
<text x="179.7" y="220.1">4</text>
<text x="179.7" y="216.5">5</text>
<text x="245.2" y="216.5">3</text>
<text x="245.2" y="220.1">4</text>
<text x="179.7" y="227.1">2</text>
<text x="179.7" y="223.6">3</text>
<text x="245.2" y="223.6">5</text>
<text x="245.2" y="227.1">6</text>
<text x="179.7" y="230.6">1</text>
<text x="245.2" y="230.6">7</text>
<text x="245.2" y="234.2">8</text>
</g>
</svg>
